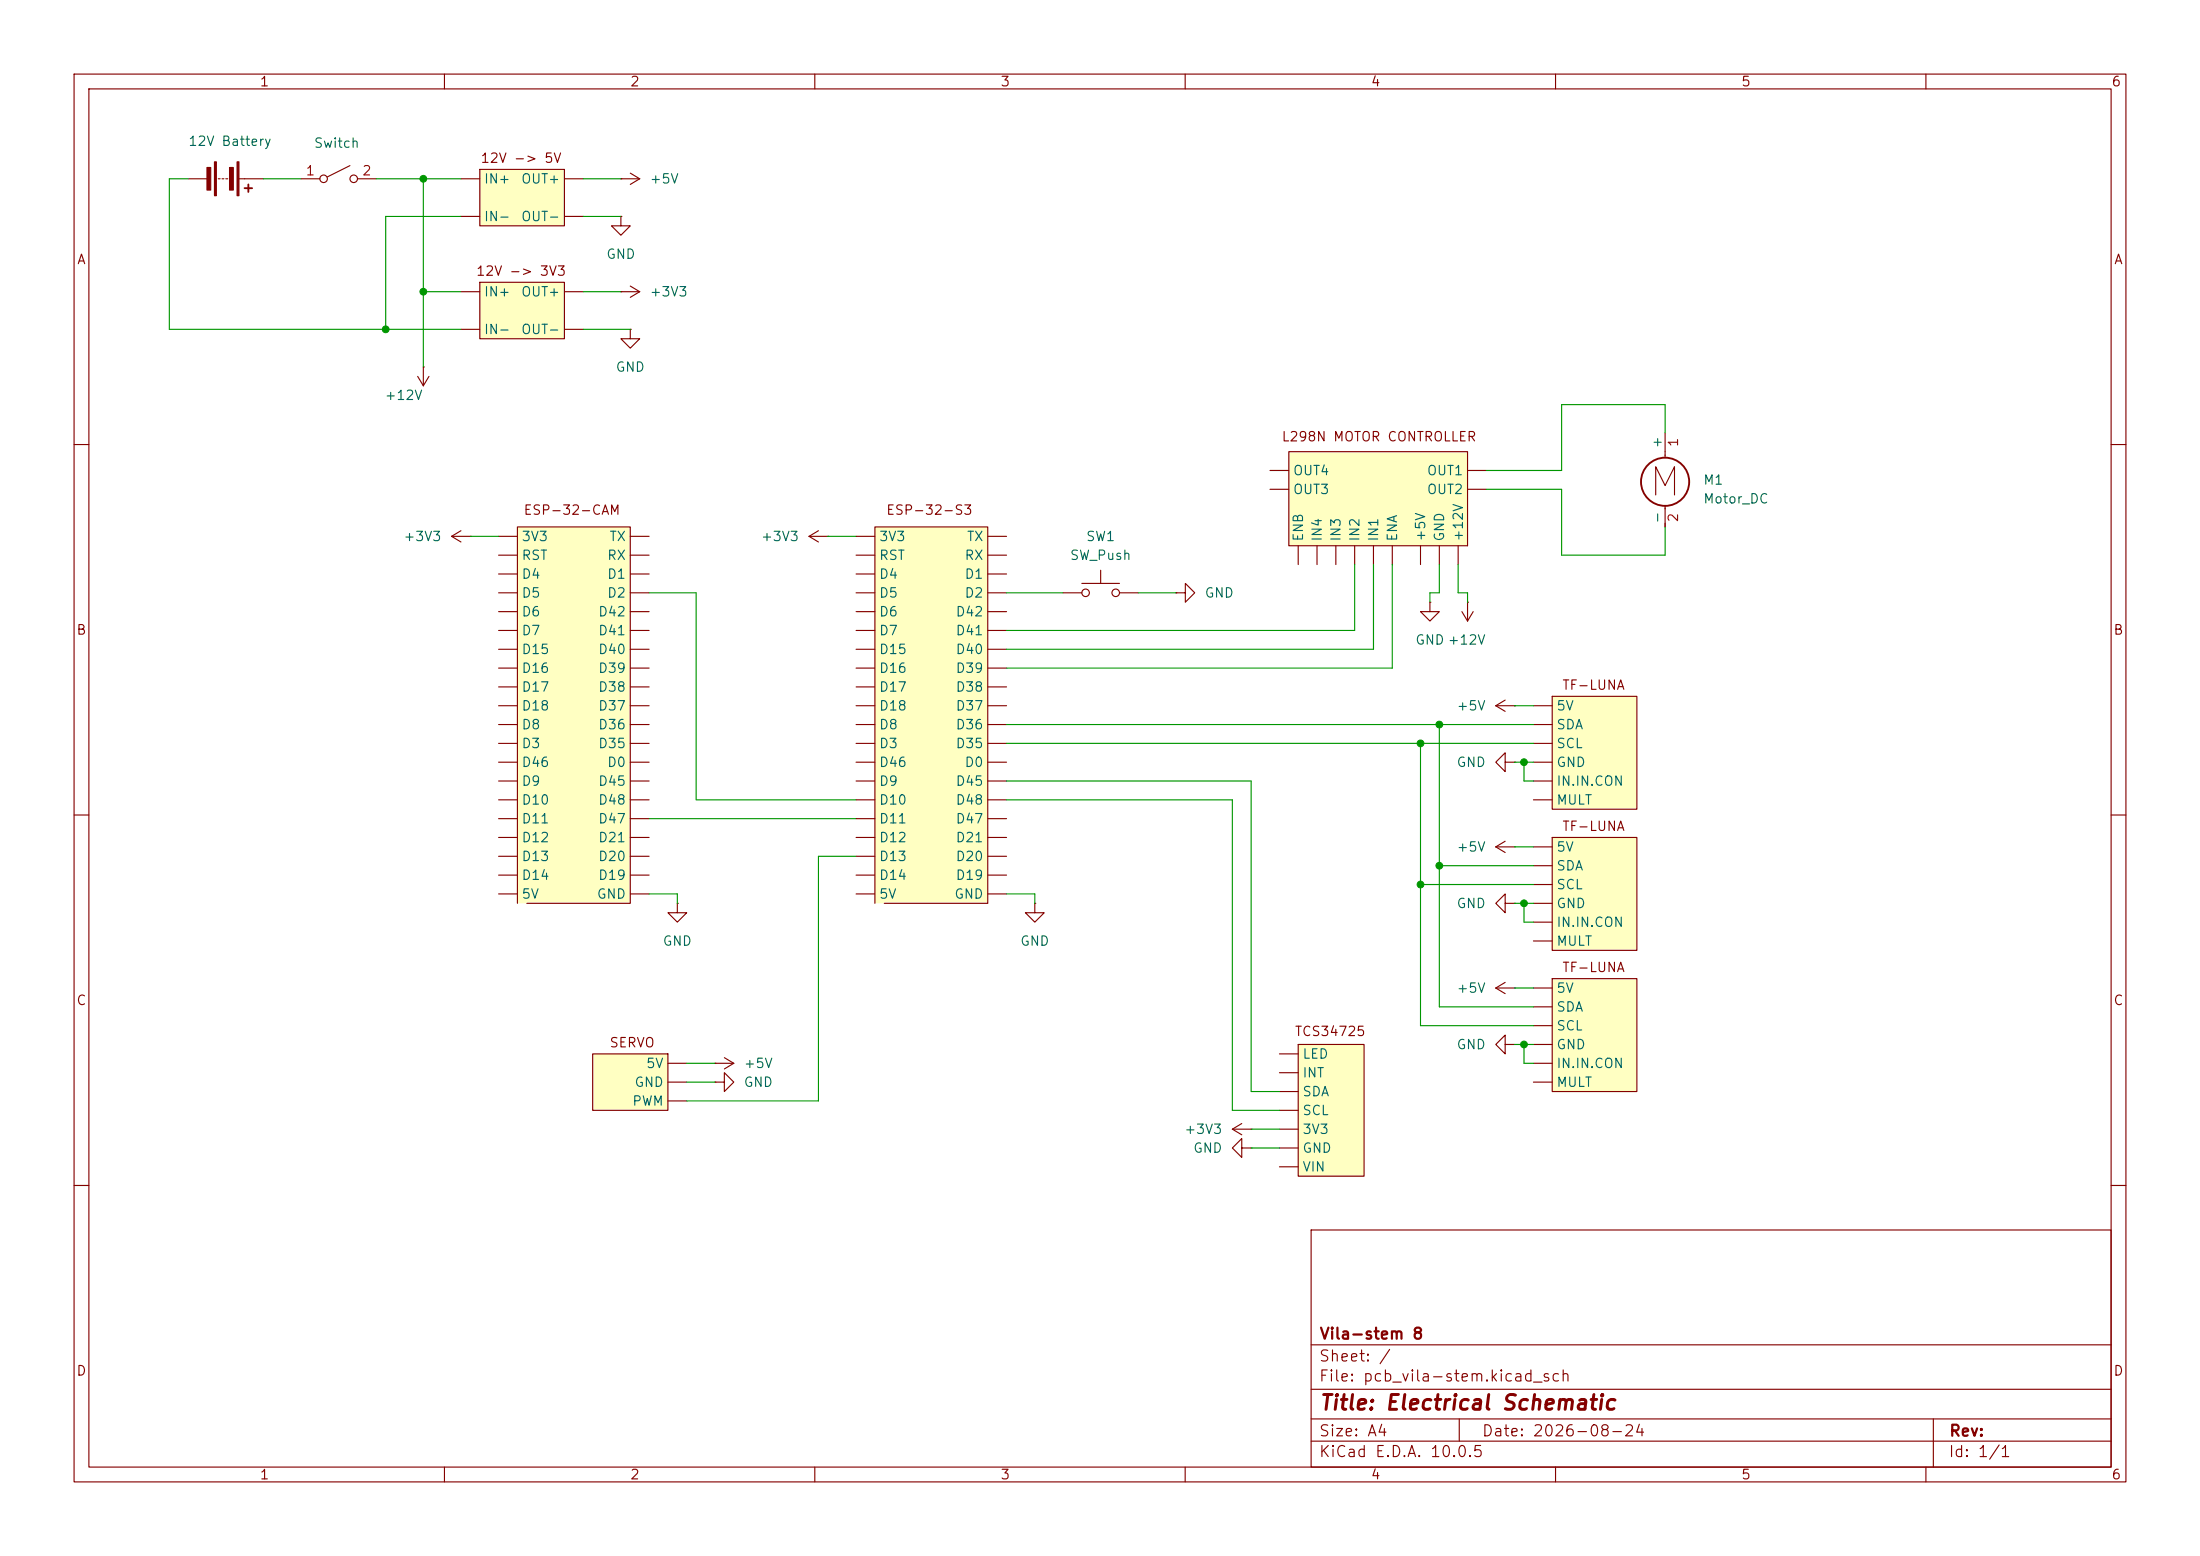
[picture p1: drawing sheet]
<svg xmlns="http://www.w3.org/2000/svg" width="297mm" height="210mm" viewBox="0 0 297 210" stroke-linecap="round" stroke-linejoin="round" font-family="sans-serif">
<g fill="none" stroke="#840000" stroke-width=".15">
<path d="M10 10h277v190h-277zM12 12h273v186h-273zM60 10v2M110 10v2M160 10v2M210 10v2M260 10v2M10 60h2M285 60h2M10 110h2M285 110h2M10 160h2"/>
<path d="M177 166h108v32h-108zM285 160h2M60 198v2M110 198v2M160 198v2M177 194.5h108M177 191.5h108M177 187.5h108M177 181.5h108M197 191.5v3M210 198v2M260 198v2"/>
<path d="M261 191.5v6.5"/>
</g>
<path d="M174 61h24.1v12.7h-24.1z" fill="#ffffc2"/>
<g fill="none" stroke="#840000" stroke-width=".15">
<path d="M171.4 63.5h2.6M171.4 66h2.6M174 61h24.1v12.7h-24.1zM175.3 73.7v2.5M177.8 73.7v2.5M180.3 73.7v2.5M182.9 73.7v2.5M185.4 73.7v2.5M188 73.7v2.5M191.8 73.7v2.5M194.3 73.7v2.5M196.8 73.7v2.5"/>
<path d="M198.1 63.5h2.6M198.1 66h2.6"/>
</g>
<path d="M80 142.2h10.2v7.7h-10.2z" fill="#ffffc2"/>
<path d="M80 142.2h10.2v7.7h-10.2zM90.2 143.5h2.5M90.2 146.1h2.5M90.2 148.6h2.5" fill="none" stroke="#840000" stroke-width=".15"/>
<path d="M118.1 71.1h15.2v50.8h-15.2z" fill="#ffffc2"/>
<g fill="none" stroke="#840000" stroke-width=".15">
<path d="M115.6 72.4h2.5M115.6 74.9h2.5M115.6 77.5h2.5M133.3 72.4h2.6M133.3 74.9h2.6M133.3 77.5h2.6M115.6 80h2.5M115.6 82.6h2.5M115.6 85.1h2.5M115.6 87.6h2.5M115.6 90.2h2.5M115.6 92.7h2.5"/>
<path d="M115.6 95.3h2.5M115.6 97.8h2.5M133.3 80h2.6M133.3 82.6h2.6M133.3 85.1h2.6M133.3 87.6h2.6M133.3 90.2h2.6M133.3 92.7h2.6M133.3 95.3h2.6M133.3 97.8h2.6M115.6 100.3h2.5M115.6 102.9h2.5"/>
<path d="M115.6 105.4h2.5M115.6 108h2.5M115.6 110.5h2.5M115.6 113h2.5M115.6 115.6h2.5M115.6 118.1h2.5M133.3 100.3h2.6M133.3 102.9h2.6M133.3 105.4h2.6M133.3 108h2.6M133.3 110.5h2.6M133.3 113h2.6"/>
<path d="M133.3 115.6h2.6M133.3 118.1h2.6M115.6 120.7h2.5M118.1 121.9v-50.8h15.2v50.8h-13.9M133.3 120.7h2.6"/>
</g>
<path d="M64.8 22.9h11.4v7.6h-11.4z" fill="#ffffc2"/>
<g fill="none" stroke="#840000" stroke-width=".15">
<path d="M25.4 24.1h2.5M29.5 24.1h.2M30 24.1h.2M30.5 24.1h.2M32.3 24.1h3.3M40.6 24.1h2.6M47.2 22.4l-3 1.5M48.3 24.1h2.5M62.2 24.1h2.6M62.2 29.2h2.6M64.8 22.9h11.4v7.6h-11.4zM76.2 24.1h2.5"/>
<path d="M76.2 29.2h2.5M109.2 72.4l1.3 .8M109.2 72.4h2.6M110.5 71.6l-1.3 .8M111.8 72.4h.1"/>
<circle cx="43.7" cy="24.1" r=".51"/>
<circle cx="47.8" cy="24.1" r=".51"/>
</g>
<g fill="#840000" stroke="#840000" stroke-width=".15">
<path d="M32 21.8h.3v4.6h-.3z"/>
<path d="M29 21.8h.2v4.6h-.2z"/>
<path d="M31 22.6h.5v3.1h-.5z"/>
<path d="M27.9 22.6h.5v3.1h-.5z"/>
</g>
<path d="M33 25.4h1M33.5 24.9v1" fill="none" stroke="#840000" stroke-width=".25"/>
<path d="M64.8 38.1h11.4v7.6h-11.4z" fill="#ffffc2"/>
<g fill="none" stroke="#840000" stroke-width=".15">
<path d="M62.2 39.4h2.6M64.8 38.1h11.4v7.6h-11.4zM76.2 39.4h2.5M83.8 29.2v1.3h1.3l-1.3 1.3-1.3-1.3h1.3M83.8 29.2h.1M83.8 24.1h.1M83.8 24.1h2.6M85.1 23.4l1.3 .7M86.4 24.1l-1.3 .8M56.4 50.8l.7 1.3M57.1 49.5h.1M57.1 49.5v2.6"/>
<path d="M57.9 50.8l-.8 1.3M62.2 44.5h2.6M76.2 44.5h2.5M224.8 58.4v3.4M61 72.4l1.2 .8M61 72.4h2.5M62.2 71.6l-1.2 .8M63.5 72.4h.1M223.5 66.8v-3.8l1.3 2.5 1.3-2.5v3.8M224.8 68.3v2.8M91.4 121.9v1.3h1.3l-1.3 1.3-1.2-1.3h1.2M91.4 121.9h.1"/>
<path d="M96.5 146.1h1.3v-1.3l1.3 1.3-1.3 1.2v-1.2M96.5 146.1h.1"/>
</g>
<circle cx="224.8" cy="65" r="3.3" fill="none" stroke="#840000" stroke-width=".25"/>
<path d="M69.8 71.1h15.3v50.8h-15.3z" fill="#ffffc2"/>
<g fill="none" stroke="#840000" stroke-width=".15">
<path d="M83.8 39.4h.1M83.8 39.4h2.6M85.1 38.6l1.3 .8M86.4 39.4l-1.3 .7M85.1 44.5v1.2h1.3l-1.3 1.3-1.3-1.3h1.3M85.1 44.5h.1M67.3 72.4h2.5M67.3 74.9h2.5M67.3 77.5h2.5M85.1 72.4h2.5M85.1 74.9h2.5M85.1 77.5h2.5"/>
<path d="M67.3 80h2.5M67.3 82.6h2.5M67.3 85.1h2.5M67.3 87.6h2.5M67.3 90.2h2.5M67.3 92.7h2.5M67.3 95.3h2.5M67.3 97.8h2.5M85.1 80h2.5M85.1 82.6h2.5M85.1 85.1h2.5M85.1 87.6h2.5"/>
<path d="M85.1 90.2h2.5M85.1 92.7h2.5M85.1 95.3h2.5M85.1 97.8h2.5M193 81.3v1.3h1.3l-1.3 1.2-1.2-1.2h1.2M193 81.3h.1M197.4 82.6l.7 1.2M198.1 81.3h.1M198.1 81.3v2.5M198.9 82.6l-.8 1.2M67.3 100.3h2.5M67.3 102.9h2.5"/>
<path d="M67.3 105.4h2.5M67.3 108h2.5M67.3 110.5h2.5M67.3 113h2.5M67.3 115.6h2.5M67.3 118.1h2.5M85.1 100.3h2.5M85.1 102.9h2.5M85.1 105.4h2.5M85.1 108h2.5M85.1 110.5h2.5M85.1 113h2.5"/>
<path d="M85.1 115.6h2.5M85.1 118.1h2.5M67.3 120.7h2.5M69.8 121.9v-50.8h15.3v50.8h-14M85.1 120.7h2.5M96.5 143.5h.1M96.5 143.5h2.6M97.8 142.7l1.3 .8M99.1 143.5l-1.3 .8"/>
</g>
<path d="M209.5 113h11.5v15.3h-11.5z" fill="#ffffc2"/>
<path d="M203.2 102.9v1.2l-1.3-1.2 1.3-1.3v1.3h1.3M204.5 102.9h.1M207 114.3h2.5M207 116.8h2.5M207 119.4h2.5M209.5 113h11.5v15.3h-11.5zM207 121.9h2.5M207 124.5h2.5M207 127h2.5" fill="none" stroke="#840000" stroke-width=".15"/>
<path d="M209.5 94h11.5v15.2h-11.5z" fill="#ffffc2"/>
<g fill="none" stroke="#840000" stroke-width=".15">
<path d="M201.9 95.3h2.6M201.9 95.3l1.3 .7M203.2 94.5l-1.3 .8M204.5 95.3h.1M207 95.3h2.5M207 97.8h2.5M209.5 94h11.5v15.2h-11.5zM201.9 114.3l1.3 .8M201.9 114.3h2.6M203.2 113.5l-1.3 .8M204.5 114.3h.1M207 100.3h2.5"/>
<path d="M207 102.9h2.5M207 105.4h2.5M207 108h2.5M203.2 141v1.2l-1.3-1.2 1.3-1.3v1.3h1.3M204.5 141h.1"/>
</g>
<path d="M209.5 132.1h11.5v15.2h-11.5z" fill="#ffffc2"/>
<g fill="none" stroke="#840000" stroke-width=".15">
<path d="M158.7 80h1.3v-1.3l1.3 1.3-1.3 1.3v-1.3M158.7 80h.1M201.9 133.4h2.6M201.9 133.4l1.3 .7M203.2 121.9v1.3l-1.3-1.3 1.3-1.2v1.2h1.3M203.2 132.6l-1.3 .8M204.5 133.4h.1M204.5 121.9h.1M207 133.4h2.5M207 135.9h2.5M207 138.4h2.5M209.5 132.1h11.5v15.2h-11.5z"/>
<path d="M166.4 152.4l1.2 .8M166.4 152.4h2.5M167.6 151.6l-1.2 .8M168.9 152.4h.1M207 141h2.5M207 143.5h2.5M207 146.1h2.5"/>
</g>
<path d="M175.3 141h8.8v17.8h-8.8z" fill="#ffffc2"/>
<g fill="none" stroke="#840000" stroke-width=".15">
<path d="M146 78.7h5.1M148.6 77v1.7M143.5 80h2.5M151.1 80h2.6M139.7 121.9v1.3h1.3l-1.3 1.3-1.3-1.3h1.3M139.7 121.9h.1M167.6 154.9v1.3l-1.2-1.3 1.2-1.2v1.2h1.3M168.9 154.9h.1M172.7 142.2h2.6M172.7 144.8h2.6M172.7 147.3h2.6M172.7 149.9h2.6"/>
<path d="M172.7 152.4h2.6M172.7 154.9h2.6M172.7 157.5h2.6M175.3 141h8.8v17.8h-8.8z"/>
<circle cx="146.6" cy="80" r=".51"/>
<circle cx="150.6" cy="80" r=".51"/>
</g>
<g fill="none" stroke="#009600" stroke-width=".15">
<path d="M25.4 24.1h-2.5v20.4h39.3M35.6 24.1h5M50.8 24.1h11.4M57.1 24.1v25.4M57.1 39.4h5.1M62.2 29.2h-10.1v15.3M78.7 24.1h5.1M78.7 29.2h5.1M78.7 39.4h5.1M78.7 44.5h6.4M224.8 58.4v-3.8h-14v8.9h-10.1M63.5 72.4h3.8"/>
<path d="M111.8 72.4h3.8M182.9 76.2v8.9h-47M185.4 76.2v11.4h-49.5M188 76.2v14h-52.1M194.3 76.2v3.8h-1.3v1.3M196.8 76.2v3.8h1.3v1.3M200.7 66h10.1v8.9h14v-3.8M87.6 80h6.4v28h21.6M135.9 80h7.6M135.9 97.8h71.1M153.7 80h5M194.3 97.8v38.1h12.7"/>
<path d="M204.5 95.3h2.5M87.6 110.5h28M115.6 115.6h-5.1v33h-17.8M135.9 100.3h71.1M135.9 105.4h33v41.9h3.8M135.9 108h30.5v41.9h6.3M191.8 100.3v38.1h15.2M191.8 119.4h15.2M194.3 116.8h12.7M204.5 102.9h2.5M204.5 114.3h2.5M205.7 102.9v2.5h1.3"/>
<path d="M87.6 120.7h3.8v1.2M135.9 120.7h3.8v1.2M204.5 121.9h2.5M204.5 133.4h2.5M205.7 121.9v2.6h1.3M92.7 143.5h3.8M92.7 146.1h3.8M168.9 152.4h3.8M168.9 154.9h3.8M204.5 141h2.5M205.7 141v2.5h1.3"/>
</g>
<g fill="#009600" stroke="#009600" stroke-width=".14">
<circle cx="52.1" cy="44.5" r=".46"/>
<circle cx="57.1" cy="24.1" r=".46"/>
<circle cx="57.1" cy="39.4" r=".46"/>
<circle cx="194.3" cy="97.8" r=".46"/>
<circle cx="191.8" cy="100.3" r=".46"/>
<circle cx="205.7" cy="102.9" r=".46"/>
<circle cx="205.7" cy="121.9" r=".46"/>
<circle cx="205.7" cy="141" r=".46"/>
<circle cx="194.3" cy="116.8" r=".46"/>
<circle cx="191.8" cy="119.4" r=".46"/>
</g>
<text font-size="2" fill="#840000" x="178" y="190.8">Title: Electrical Schematic</text>
<g font-size="1.5" fill="#840000">
<text x="178" y="184.1">Sheet: /</text>
<text x="178" y="181.1">Vila-stem 8</text>
<text x="178" y="186.8">File: pcb_vila-stem.kicad_sch</text>
<text x="178" y="197">KiCad E.D.A. 10.0.5</text>
<text x="178" y="194.2">Size: A4</text>
<text x="200" y="194.2">Date: 2026-08-24</text>
<text x="263" y="197">Id: 1/1</text>
<text x="263" y="194.2">Rev:</text>
</g>
<g font-size="1.3" fill="#840000">
<text x="35" y="12">1</text>
<text x="85" y="12">2</text>
<text x="135" y="12">3</text>
<text x="185" y="12">4</text>
<text x="235" y="12">5</text>
<text x="285" y="12">6</text>
<text x="64.8" y="22.3">12V -&gt; 5V</text>
<text x="10.3" y="36">A</text>
<text x="285.3" y="36">A</text>
<text x="64.2" y="37.5">12V -&gt; 3V3</text>
<text x="172.9" y="59.9">L298N MOTOR CONTROLLER</text>
<text x="70.6" y="69.8">ESP-32-CAM</text>
<text x="119.5" y="69.8">ESP-32-S3</text>
<text x="10.2" y="86">B</text>
<text x="285.2" y="86">B</text>
<text x="210.8" y="93.4">TF-LUNA</text>
<text x="210.8" y="112.5">TF-LUNA</text>
<text x="210.8" y="131.5">TF-LUNA</text>
<text x="10.2" y="136">C</text>
<text x="285.2" y="136">C</text>
<text x="82.2" y="141.7">SERVO</text>
<text x="174.7" y="140.2">TCS34725</text>
<text x="10.2" y="186">D</text>
<text x="285.2" y="186">D</text>
<text x="35" y="200">1</text>
<text x="85" y="200">2</text>
<text x="135" y="200">3</text>
<text x="185" y="200">4</text>
<text x="235" y="200">5</text>
<text x="285" y="200">6</text>
</g>
<g font-size="1.3" fill="#006464">
<text x="25.3" y="20">12V Battery</text>
<text x="42.3" y="20.3">Switch</text>
<text x="65.3" y="25.1">IN+</text>
<text x="70.3" y="25.1">OUT+</text>
<text x="87.6" y="25.1">+5V</text>
<text x="65.3" y="30.2">IN-</text>
<text x="70.3" y="30.2">OUT-</text>
<text x="81.8" y="35.3">GND</text>
<text x="65.3" y="40.3">IN+</text>
<text x="70.3" y="40.3">OUT+</text>
<text x="87.6" y="40.3">+3V3</text>
<text x="65.3" y="45.4">IN-</text>
<text x="70.3" y="45.4">OUT-</text>
<text x="83" y="50.5">GND</text>
<text x="51.8" y="54.3">+12V</text>
<text x="174.5" y="64.5">OUT4</text>
<text x="192.5" y="64.5">OUT1</text>
<text x="224.7" y="60.6" transform="rotate(-90 224.7 60.6)">+</text>
<text x="229.9" y="65.7">M1</text>
<text x="174.5" y="67">OUT3</text>
<text x="192.5" y="67">OUT2</text>
<text x="224.7" y="70.8" transform="rotate(-90 224.7 70.8)">-</text>
<text x="229.9" y="68.3">Motor_DC</text>
<text x="54.4" y="73.4">+3V3</text>
<text x="70.3" y="73.4">3V3</text>
<text x="70.3" y="75.9">RST</text>
<text x="81.9" y="75.9">RX</text>
<text x="82.2" y="73.4">TX</text>
<text x="102.6" y="73.4">+3V3</text>
<text x="118.6" y="73.4">3V3</text>
<text x="118.6" y="75.9">RST</text>
<text x="130.1" y="75.9">RX</text>
<text x="130.4" y="73.4">TX</text>
<text x="144.4" y="75.9">SW_Push</text>
<text x="146.5" y="73.4">SW1</text>
<text x="176.2" y="73.2" transform="rotate(-90 176.2 73.2)">ENB</text>
<text x="178.8" y="73.2" transform="rotate(-90 178.8 73.2)">IN4</text>
<text x="181.3" y="73.2" transform="rotate(-90 181.3 73.2)">IN3</text>
<text x="183.8" y="73.2" transform="rotate(-90 183.8 73.2)">IN2</text>
<text x="186.4" y="73.2" transform="rotate(-90 186.4 73.2)">IN1</text>
<text x="188.9" y="73.2" transform="rotate(-90 188.9 73.2)">ENA</text>
<text x="192.7" y="73.2" transform="rotate(-90 192.7 73.2)">+5V</text>
<text x="195.3" y="73.2" transform="rotate(-90 195.3 73.2)">GND</text>
<text x="197.8" y="73.2" transform="rotate(-90 197.8 73.2)">+12V</text>
<text x="70.3" y="78.4">D4</text>
<text x="70.3" y="81">D5</text>
<text x="70.3" y="83.5">D6</text>
<text x="80.7" y="83.5">D42</text>
<text x="81.9" y="78.4">D1</text>
<text x="81.9" y="81">D2</text>
<text x="118.6" y="78.4">D4</text>
<text x="118.6" y="81">D5</text>
<text x="118.6" y="83.5">D6</text>
<text x="128.9" y="83.5">D42</text>
<text x="130.1" y="78.4">D1</text>
<text x="130.1" y="81">D2</text>
<text x="162.5" y="81">GND</text>
<text x="70.3" y="86.1">D7</text>
<text x="70.3" y="88.6">D15</text>
<text x="80.7" y="86.1">D41</text>
<text x="80.7" y="88.6">D40</text>
<text x="118.6" y="86.1">D7</text>
<text x="118.6" y="88.6">D15</text>
<text x="128.9" y="86.1">D41</text>
<text x="128.9" y="88.6">D40</text>
<text x="191" y="87.3">GND +12V</text>
<text x="70.3" y="91.1">D16</text>
<text x="70.3" y="93.7">D17</text>
<text x="80.7" y="91.1">D39</text>
<text x="80.7" y="93.7">D38</text>
<text x="118.6" y="91.1">D16</text>
<text x="118.6" y="93.7">D17</text>
<text x="128.9" y="91.1">D39</text>
<text x="128.9" y="93.7">D38</text>
<text x="70.3" y="96.2">D18</text>
<text x="70.3" y="98.8">D8</text>
<text x="70.3" y="101.3">D3</text>
<text x="80.7" y="96.2">D37</text>
<text x="80.7" y="98.8">D36</text>
<text x="80.7" y="101.3">D35</text>
<text x="118.6" y="96.2">D18</text>
<text x="118.6" y="98.8">D8</text>
<text x="118.6" y="101.3">D3</text>
<text x="128.9" y="96.2">D37</text>
<text x="128.9" y="98.8">D36</text>
<text x="128.9" y="101.3">D35</text>
<text x="196.6" y="96.2">+5V</text>
<text x="210" y="96.2">5V</text>
<text x="210" y="98.8">SDA</text>
<text x="210" y="101.3">SCL</text>
<text x="70.3" y="103.8">D46</text>
<text x="70.3" y="106.4">D9</text>
<text x="80.7" y="106.4">D45</text>
<text x="81.9" y="103.8">D0</text>
<text x="118.6" y="103.8">D46</text>
<text x="118.6" y="106.4">D9</text>
<text x="128.9" y="106.4">D45</text>
<text x="130.1" y="103.8">D0</text>
<text x="196.6" y="103.8">GND</text>
<text x="210" y="103.8">GND</text>
<text x="210" y="106.4">IN.IN.CON</text>
<text x="70.3" y="108.9">D10</text>
<text x="70.3" y="111.5">D11</text>
<text x="70.3" y="114">D12</text>
<text x="80.7" y="108.9">D48</text>
<text x="80.7" y="111.5">D47</text>
<text x="80.7" y="114">D21</text>
<text x="118.6" y="108.9">D10</text>
<text x="118.6" y="111.5">D11</text>
<text x="118.6" y="114">D12</text>
<text x="128.9" y="108.9">D48</text>
<text x="128.9" y="111.5">D47</text>
<text x="128.9" y="114">D21</text>
<text x="210" y="108.9">MULT</text>
<text x="70.3" y="116.5">D13</text>
<text x="70.3" y="119.1">D14</text>
<text x="80.7" y="116.5">D20</text>
<text x="80.7" y="119.1">D19</text>
<text x="118.6" y="116.5">D13</text>
<text x="118.6" y="119.1">D14</text>
<text x="128.9" y="116.5">D20</text>
<text x="128.9" y="119.1">D19</text>
<text x="196.6" y="115.3">+5V</text>
<text x="210" y="115.3">5V</text>
<text x="210" y="117.8">SDA</text>
<text x="70.3" y="121.6">5V</text>
<text x="80.5" y="121.6">GND</text>
<text x="118.6" y="121.6">5V</text>
<text x="128.7" y="121.6">GND</text>
<text x="196.6" y="122.9">GND</text>
<text x="210" y="120.3">SCL</text>
<text x="210" y="122.9">GND</text>
<text x="210" y="125.4">IN.IN.CON</text>
<text x="89.4" y="128">GND</text>
<text x="137.6" y="128">GND</text>
<text x="210" y="128">MULT</text>
<text x="196.6" y="134.3">+5V</text>
<text x="210" y="134.3">5V</text>
<text x="210" y="136.9">SDA</text>
<text x="175.7" y="143.2">LED</text>
<text x="196.6" y="141.9">GND</text>
<text x="210" y="139.4">SCL</text>
<text x="210" y="141.9">GND</text>
<text x="85.3" y="149.6">PWM</text>
<text x="85.6" y="147">GND</text>
<text x="87.1" y="144.5">5V</text>
<text x="100.3" y="147">GND</text>
<text x="100.3" y="144.5">+5V</text>
<text x="175.7" y="145.7">INT</text>
<text x="175.7" y="148.3">SDA</text>
<text x="210" y="144.5">IN.IN.CON</text>
<text x="210" y="147">MULT</text>
<text x="159.8" y="153.4">+3V3</text>
<text x="161" y="155.9">GND</text>
<text x="175.7" y="150.8">SCL</text>
<text x="175.7" y="153.4">3V3</text>
<text x="175.7" y="155.9">GND</text>
<text x="175.7" y="158.4">VIN</text>
</g>
<g font-size="1.3" fill="#a90000">
<text x="41.2" y="24">1</text>
<text x="48.8" y="24">2</text>
<text x="226.9" y="60.4" transform="rotate(-90 226.9 60.4)">1</text>
<text x="226.9" y="70.6" transform="rotate(-90 226.9 70.6)">2</text>
</g>
</svg>
